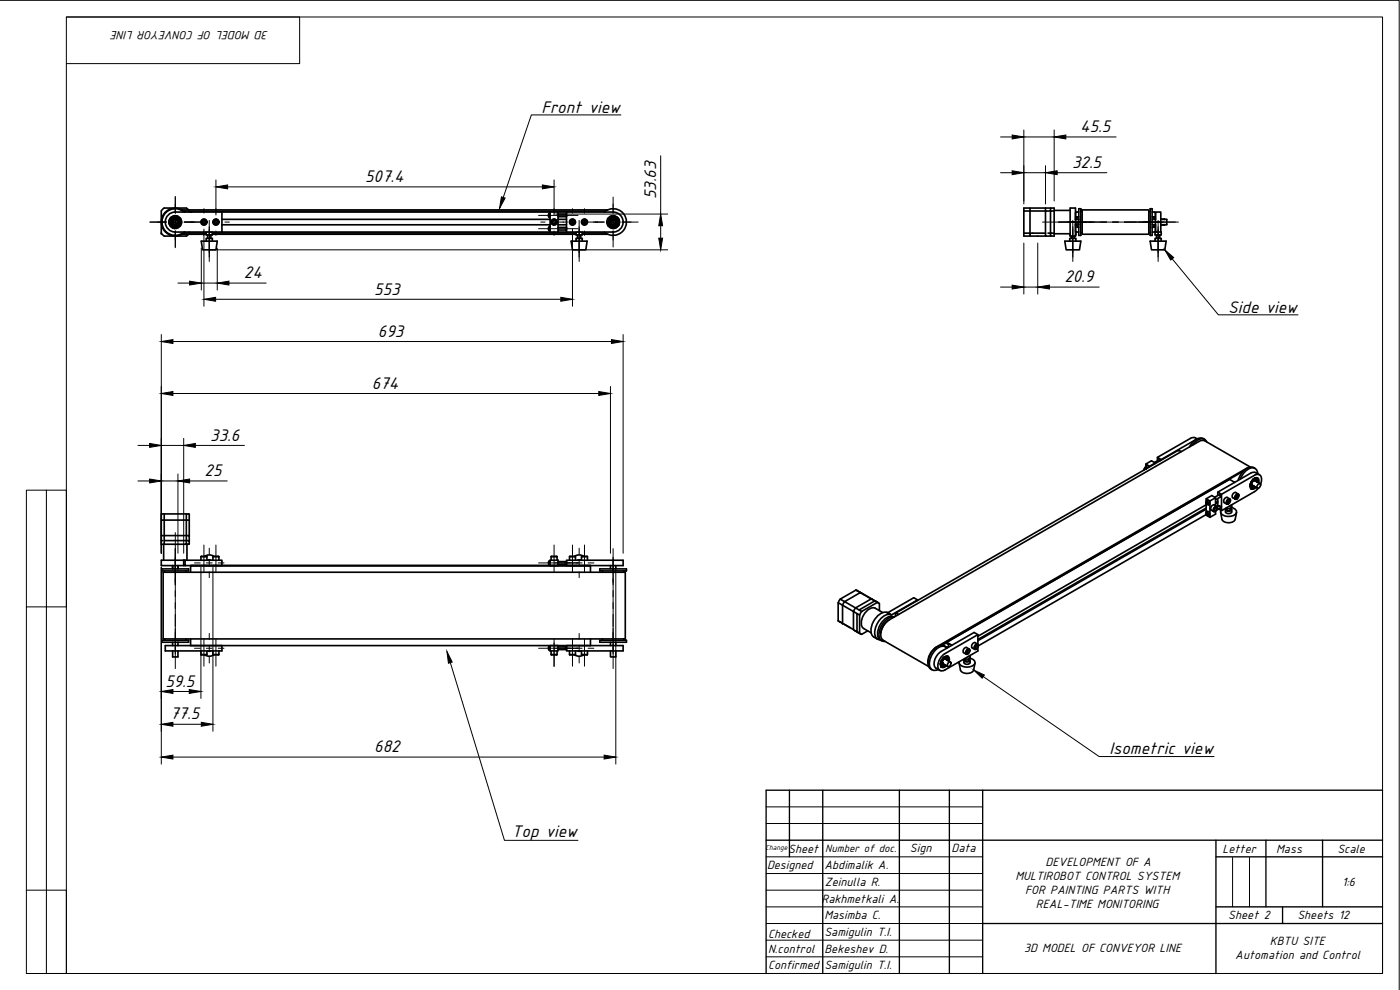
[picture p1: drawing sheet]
<svg xmlns="http://www.w3.org/2000/svg" width="420mm" height="297mm" viewBox="0 0 420 297" stroke-linecap="round" stroke-linejoin="round" font-family="sans-serif">
<!-- layer: Visible -->
<g fill="none" stroke="#000" stroke-width=".5">
<path d="M48.4 69.9l.9 .9h6.6M50.7 66.4l.5 .1M51 67.6h.1M51 67.6l1.1 .8M51 65.6l.5 .1M51.1 66.6l.7 .2-.6 .2zM51.1 66.6l-.4 .1M51.2 67l1 .3-.9 .1zM51.2 66.2l.6 .4h-.7zM51.2 66.2l.6 .2M51.2 65.3a1.86 1.86 0 0 0-.2 2.3M51.3 65.3l.2 .4"/>
<path d="M51.4 67.4l-.5 .1M51.4 67.5l-.2 .3M51.6 65l-.3 .2M51.6 67.7h2l-.3 .2zM51.6 65.6l.8 .3h-1.1zM51.9 67.9h1.4zM51.9 67h-.7l.8 .2M51.9 64.8l.3 .4M52.1 68l-.3 .3M52.2 68.5h.3h-.3M52.2 65.9h-.9l-.1 .3h.7l-.6-.3 .7 .2M52.2 68.5h.3"/>
<path d="M52.3 64.7v.5M52.4 67.4h-1.1h1.2M52.6 67.4l1 .3M52.9 68.5h.1M53 65.2h-.8l1.1 .2h-1.4l1.7 .2-1 .2-1-.2h2l.3 .3h-1.1l.8-.3-1-.4-1 .4M53 65.9h.9l-.7 .2M53 68v.5M53.1 68l.3 .4M53.1 64.8v.4M53.2 67.2l.8-.2-1 .3 .9 .1M53.4 66.6h.7l-.7 .2 .6 .2h-.7M53.5 64.9l-.3 .4"/>
<path d="M53.6 67.7l-2.3-.3a1.45 1.45 0 0 0 1.7 .6h-.8v.5M53.8 67.5l.3 .4M53.8 67.4l.4 .2M53.9 65.9l-.6 .3h.7l-.6 .2 1.1 .1M53.9 65.9l.2 .7-.5 1.1M53.9 67.4h-1.2M53.9 67.4h-1.1M54.1 66.7l.4 .1M54.1 65.5l-.3 .3M54.2 63h128.2M54.2 70.3h7.7M54.3 65.7l-.4 .2"/>
<path d="M54.7 63a4.2 4.2 0 0 0-6.3 3.6 4.2 4.2 0 0 0 6.3 3.7M54.9 69.9h7M54.9 63.3h126.8M55.2 63.3l.3 .3M55.3 63.6a4 4 0 0 0-5.6 .2 4 4 0 0 0 0 5.6 4 4 0 0 0 5.5 .2M55.5 69.6l-.3 .3M56.6 63l-.7-.6h-6.6l-.5 .4-.4 .5v6.9M56.6 70.3l-.7 .5M56.8 63.3v.3M56.8 69.6v.3M60.4 72.4h4.8l-.4 2.6h-4zM60.9 66.2a.51 .51 0 0 1 .7 .2 .51 .51 0 0 1-.2 .7 .51 .51 0 0 1-.7-.4z"/>
<path d="M61.9 72.4v-.9h1.8v.9M61.9 69.6v.9h1.8v-.9M62.3 70.5v1M63.3 70.5v1M63.7 70.3h109.2M63.7 69.9h109.2M64.5 66.2a.51 .51 0 0 1 .7 .2 .51 .51 0 0 1-.2 .7 .51 .51 0 0 1-.7-.4zM66.6 69.6v-6h-14a3 3 0 0 0-3 3 3 3 0 0 0 3 3h112.5M66.6 63.6h98.5M66.6 65.8h98.5M66.6 67.4h98.5M164.7 64.8h.1"/>
<path d="M164.7 68.8h.1M164.7 64.5h.1M164.7 68.5h.1M164.7 64.3h.1M164.7 68.3h.1M164.7 64.9h.1M164.7 68.9h.1M165.1 63.6h2.4v6h-2.4zM165.1 63.9a.87 .87 0 0 0 0 1.5M165.1 67.9a.87 .87 0 0 0 0 1.5M166 66.2a.51 .51 0 0 1 .7 .2 .51 .51 0 0 1-.2 .7 .51 .51 0 0 1-.7-.4zM167.5 69.6h16.5"/>
<path d="M167.5 63.6h2.5M167.5 65.8h2.5M167.5 67.4h2.5M167.5 65h2.5M167.5 64.2h2.5M167.5 69h2.5M167.5 68.2h2.5M170 64.2v.8M170 68.2v.8M170 64.2v.1M170 68.2v.1M170 65h.1"/>
<path d="M170 69h.1M171.4 72.4h4.8l-.4 2.6h-4zM171.5 66.2h.7l.1 .5a.51 .51 0 0 1-.8 .4 .51 .51 0 0 1 0-.9zM172.9 69.6v.9h1.8v-.9M172.9 72.4v-.9h1.8v.9M173.3 70.5v1M174.3 70.5v1M174.7 70.3h7.7M174.7 69.9h7M175.1 66.2h.6l.2 .5a.51 .51 0 0 1-.8 .4 .51 .51 0 0 1 0-.9zM181.4 63.6a4 4 0 0 1 5.5 .3 4 4 0 0 1 0 5.5 4 4 0 0 1-5.5 .2M182.1 66.5l1.1 .3-.6 .2h.7"/>
<path d="M182.4 65.7l.4 .2M182.5 65.5l.3 .3M182.6 66.7l-.5 .1M182.7 65.9l-.2 .7 .5 1.1M182.7 65.9l.6 .3h-.7l.6 .2-.7 .2h.7M182.7 67.4h1.1M182.7 67.4h1.2M182.7 65.9l.7 .2M182.8 67.4l-.4 .2M182.8 67.5l-.2 .4M183 67.7h2l-1.7 .2zM183 67.7l2.3-.3a1.45 1.45 0 0 1-1.7 .6h.8v.5h-.3"/>
<path d="M183.2 64.9l.2 .4M183.3 67.9h1.4zM183.4 67.2l-.8-.2 1 .3-.9 .1M183.5 64.8v.4M183.5 68l-.3 .4M183.6 68v.5M183.6 65.2h.8l-1.1 .2h1.4l-1.7 .2 1 .2 1-.2h-2l-.3 .3h.9M183.7 68.5h.1M184 63.6h-14v6M184 67.4l-1 .3M184 63.6a3 3 0 0 1 3 3 3 3 0 0 1-3 3M184.2 65.9l.8-.3 .3 .3z"/>
<path d="M184.3 64.7v.5M184.4 67.3l1-.3-.1 .4zM184.4 65.9h.9l.1 .3M184.5 68l.3 .3M184.6 66.1l.7-.2-.6 .3h.7l.1 .4M184.7 64.8l-.3 .4M184.7 67h.7l-.8 .2M184.8 66.8l.7-.2-.1 .4zM184.8 66.4l.6-.2-.6 .4h.7M185 65.6l-1-.4-1 .4 .8 .3h-1.1M185 65l.3 .2M185.2 67.5l.3 .3"/>
<path d="M185.2 67.4l.5 .1M185.3 67.4h-1.2M185.3 67.4h-1.1M185.4 65.3l-.3 .4M185.4 65.3l.5 1.3M185.5 66.6l.4 .1M185.6 65.6l-.4 .1M185.9 66.4l-.4 .1M185.9 66.6l-.2 1-1.2 .8M307.3 70v-6.7h1.8v7.5h4.7M307.3 70v.8h1.8M307.3 70h6.5"/>
<path d="M309.1 62.4h4.7v.9h-4.7zM309.1 62.4h-1.8v.9M313.8 70v.8h1.5M313.8 62.4h1.5M314.5 70h1.9M316.4 63.3h-1.1v7.5h1.1v-8.4h-1.1v.9h-1.5v6.7M316.4 63.1h4.8M316.4 70.1h4.8M319.6 72.4h4.8l-.4 2.6h-4zM321 70.1l.2 .4M321 72.4v-.9h1.9v.9M321.2 62.4h1.6v8.4h-1.6z"/>
<path d="M321.5 70.8v.7M322.5 70.8v.7M322.8 69.6v.9M322.8 67.4v2l1 .2M322.8 67.4h.4v.8h.6M322.8 65.8h1M322.8 67.4h1M322.8 67.2h1M323.8 63.6l-1 .2v2h.4v-.7h.6M323.8 62.6h.6v8h-.6zM324.4 69.8h.4M324.4 63.4h.4"/>
<path d="M324.8 63h20v7.3h-20zM344.8 69.8h.4M344.8 63.4h.4M345.2 72.4h4.8l-.4 2.6h-4zM345.2 62.6h.6v8h-.6zM345.8 68.2h.5v-.8h.5l-.1 2-.9 .2M345.8 63.6l.9 .2 .1 2h-.5v-.7h-.5M345.8 65.8h1M345.8 67.4h1M346.6 72.4v-.9h1.9v.9M346.8 69.6v-6h1.6v6h-1.8v.9h1.9l-.1-.9M347.1 70.5v1"/>
<path d="M348.1 70.5v1M348.4 65.8h1.8v1.6h-1.8M348.4 67.5h1.1M348.4 65.7h1.1M349.5 67.4v.1M349.5 65.7v.1M349.5 65.8h.1M349.5 67.4h.1M345 139.9l-1.1-.7v.8M346.7 139.1l-1.1-.8-1.7 .9M346.7 138.9l-1.7 1.2M347.9 138.1h.1"/>
<path d="M348.1 138.3l-.4-.3-1.2 .8M348.5 138.1l-1.1-.9v1M354.5 135.5l-.8-.4-84.9 48.9M358.7 132l-10.2 5.9M359.3 131.7a1.58 1.58 0 0 0-2-.2l-9.9 5.7M361.5 131.8a2.89 2.89 0 0 0-3.9 1.4l-.6 .9M362.2 132.6a1.86 1.86 0 0 0-3.1-.3l-1.2 1.3M49.3 154.2h-.9v1.8M55.9 154.2h-6.6v1.8h-.9v4.7M56.8 156v-1.8h-.9v1.8h-6.6v4.7h-.9v1.5M343.8 140.1l-.5 .9 .5-.9M343.9 140.6v.1"/>
<path d="M344 140.6h.1M344 140.3v.3M344.1 140.3l.2 .2M344.1 140.3v.2M344.1 140.3h-.1M344.1 140.3h.1M344.1 140.3l-.1 .3M344.2 140.3v.2M344.2 140.5l-.2 .1M344.8 140.2l-.7-.5-.2 .4v.6v-.2l.2-.3 .2 .2M362 149.7l1.7-1 1.1 .6v2.4M362 151.5l-68.5 39.4"/>
<path d="M362 152.4l-68.5 39.5M362 152.8l-68.5 39.4M362 154.4l-68.4 39.4M362 151v2.7M362 150.7l.4 .1 .1 .5-.4-.1zM362 154l.4 .1 .1 .5-.4-.1zM362.1 154.3l.1 .2M362.1 150.8v.2M362.1 154v.3M362.1 150.8l.1 .4M362.1 151l.1-.1 .2 .2M362.1 154.3l.1-.1 .2 .2"/>
<path d="M362.1 151l.1 .2M362.1 150.2a.77 .77 0 0 1 .8 .4 .77 .77 0 0 1-.1 .9 .8 .8 0 0 1-.8-.4 .8 .8 0 0 1 .1-.9zM362.1 153.5a.77 .77 0 0 1 .8 .4 .77 .77 0 0 1-.1 .9 .8 .8 0 0 1-.8-.4 .8 .8 0 0 1 .1-.9zM362.2 154h-.1M362.2 150.7l.2 .5M362.2 154l.2 .5M362.2 150.8v.1M362.2 154v.2M362.2 150.7l-.1 .1M362.2 150.7h.1M362.2 154h.1M362.3 150.8l.1 .3"/>
<path d="M362.3 154l.1 .5M362.4 151.2h-.2M362.4 154.5h-.2M362.4 151.1l-.2 .1M362.4 154.4l-.2 .1M362.4 151.1h.1M362.4 154.4h.1M362.4 151h.1M362.4 154.2h.1M362.4 151.1v.1M363.1 150.3l-1.1-.6v.7M364.6 152.6l.2-.3a.42 .42 0 0 1 .3 .6 .42 .42 0 0 1-.7 .1l.2-.4"/>
<path d="M364.6 149.2l1.3-.8 .4 .5-.1 .2-1.4 .9M364.6 152.3l.4-.3a.76 .76 0 0 1 .2 1 .76 .76 0 0 1-.9 .3zM364.6 152.5l-.1 .2M364.8 149.3l-1.7 1v4.9M365.2 151.9l-.8-.4a1.04 1.04 0 0 0-.9 1.6l.8 .4M365.3 152l.6-.3 .4 .6-1.1 .7M365.4 152.4l-.3-.5-.7 .4-.3 1 .2 .2 .5-.1v.8l-1.7 1-1.1-.6v-.4M365.5 147.7v1M365.5 149.6v2.3M365.5 150.4l-.7 .4M365.5 150.8l-.7 .4M366 148.5h.1"/>
<path d="M366 151.8h.1M366.3 149h.1M366.3 152.2h.1M366.3 153.7l.4 2.1a2.43 2.43 0 0 0 4 0l.4-2.1M367.7 144.5v.1M367.8 152.9v.7a1.07 1.07 0 0 0 1.8 0v-.7M368.2 152.5l-.3 .1a.86 .86 0 0 0 .6 .9 .86 .86 0 0 0 1-.3l.1-.4-.3-.3M368.2 152.5l.1 .5 .4 .2 .5-.2v-.5M368.4 144.1h.1M368.5 150l.4-.2a.76 .76 0 0 1 .2 .9 .76 .76 0 0 1-.9 .4zM368.5 150.2l-.1 .3M368.6 150.1l.5 .3-.2-.4a.52 .52 0 0 0-.5 .4 .52 .52 0 0 0 .2 .6l.5-.6"/>
<path d="M369.1 149.7l-.8-.5a1.04 1.04 0 0 0-.9 1.6l.8 .5M369.3 150.1l-.1-.3-.3-.2-.7 .6-.2 .9 .7 .1M369.5 152.3a1.26 1.26 0 0 1 1.4 .6 1.26 1.26 0 0 1-.2 1.5 3.2 3.2 0 0 1-4.3-.6v-.7M369.6 151.5l-.7 .4M369.6 151.5a1 1 0 0 1-.4 1 1 1 0 0 1-1.2-.1M370.3 144.6l-1.3-.8-84.8 48.9M370.3 144.6l.2 .2M371 148.6l.5-.3a.76 .76 0 0 1 .2 1 .76 .76 0 0 1-1 .3zM371.1 148.8l-.2 .3M371.2 148.7l.4 .2-.1-.3a.51 .51 0 0 0-.5 .3 .51 .51 0 0 0 .1 .6l.5-.6M371.6 148.2l-.7-.4a1.04 1.04 0 0 0-.9 1.5l.7 .5M371.8 148.7l-.1-.4-.3-.1-.7 .5-.1 .9 .2 .2 .4-.1"/>
<path d="M373.1 141.4l-90.7 52.2M374.4 140.4l-93.4 53.7a5.5 5.5 0 0 0-2.5 5M375.1 145.8l.1 .2M375.2 145.8h-.1M375.2 145.6l-.1 .2M375.2 145.5v.3M375.2 145.3v.2M375.2 146l.3 .2-.2-.2M375.2 146l.3 .2M375.2 140.1l-13.6-7.8-.6-.2-.8 .2-93.3 53.7a5.2 5.2 0 0 0-2.4 5.5l.6 .6 13.6 7.9M375.2 145.8l.1 .2M375.2 145.8l.7-.1-.6 .3"/>
<path d="M375.2 145.8l.6-.2 1.6 .9M375.5 146.4h.1M375.6 146.2l-.2 .4 .3-.2-.3 .1M375.7 145.2l-.5 .3 .5-.1-.5 .4 .5-.3M375.7 146.2l.6-.3zM375.7 146.5h.1M375.7 146.6h-.3h.4M375.7 146.6h.1M375.8 146.5l-.3 .1M375.8 146.5h-.1M375.8 144.1l.9-.5-1.1 .8 1.4-.8-1.4 .9 .5-.1-.7 .4 .6-.3M375.8 144.7l-.4 .1 .3 .1-.4 .3 .4-.1-.5 .4"/>
<path d="M375.9 146.4l-.1 .1M376 146.4l-.2 .1M376 146.2l.4-.2zM376 145.7l-.7 .3M376 143.9l.5-.3-.7 .5M376 145.7l-.5 .5M376.1 146.5l-.1 .1M376.1 145.8l-.6 .4M376.2 145.8l-.7 .4 .8-.3M376.2 146.5l-.5 .1 .5-.1M376.2 143.7h.1M376.2 146.2l-.3 .3"/>
<path d="M376.2 143.7l-.1 .1M376.3 146.1l-.3 .3-.5-.1M376.3 143.6h.2l-.3 .1M376.3 146.2l.3-.2-.3 .3M376.4 144.2l.6-.6 .1 .2zM376.4 146l-.2 .2M376.4 143.5l.3 .1zM376.4 143.5l.6 .1M376.5 146l-.3 .3zM376.5 146.2l-.4 .2 .4-.1M376.6 146.2l-.6 .3-.6 .1 .3-.2M376.7 140.5a2.5 2.5 0 0 0-3.5 .8l-1.1 1.6-.5 1.2"/>
<path d="M376.9 143.4l-.2 .1M376.9 144.4l.3-.4 .1 .3-.3 .1M377.1 144.5l.2-.2-.1 .3M377.2 143.3l.1 .1M377.2 143.9v.1M377.2 144l-.1-.2-.6 .4M377.2 144l-.5 .3 .4-.5-.5 .4 1.6 .9M377.2 144l-.3 .4M377.2 144.1l.1 .5M377.3 143.8v.3M377.3 143.3l.2 .6v.8v-.2M377.3 143.7v.4"/>
<path d="M377.3 143.7h.1M377.3 143.5l-.1 .4M377.3 143.6l.1 .7v-.5M377.3 143.7v.5M377.3 144.3h.1M377.4 144.6v-.1v.2M377.4 143.5l.1 1.1M377.4 144.3l-.1 .3M377.4 144.1l.1 .5zM377.5 142.2a1.79 1.79 0 0 0-1.2-1.8 1.79 1.79 0 0 0-2 .6l-1.4 1.5-.7 1.3M377.5 145.3l.5-.2a.75 .75 0 0 1 .2 .9 .75 .75 0 0 1-1 .3zM377.6 146.5l-1.1 1-9.9 5.7"/>
<path d="M377.8 144.9a.97 .97 0 0 0-.3-1.4 .97 .97 0 0 0-1.3 .2 2.06 2.06 0 0 0-.6 3h.6l.8-.5M378 142.5l-1.5-.8-.7 .1-10.3 5.9 1.1 .6v4.9l-.9-.5M378.3 145.3l.3-1.2a1.34 1.34 0 0 0-.5-1.5 1.34 1.34 0 0 0-1.6 0l-9.9 5.7M48.6 170.7h8v.6h-8zM48.8 162.2h-.4v1.1h8.4v-1.1h-.9v1.1M49 171.7h138.7v20h-138.7zM49.1 163.3v4.8M49.4 171.3v.4M51.8 169.7v1M53.4 169.7v1M55.1 168.1v1.6M55.5 168.1h-7.1v1.6h18.2v-1.6h-11.1v1.6"/>
<path d="M55.8 171.3v.4M56.1 163.3v4.8M56.8 162.2v-1.5h-.9v1.5h-6.6v1.1M56.8 160.7v-4.7h-.9v4.7h-6.6v1.5M57.2 169.7h120h-120v2M60.3 167h1.8zM60.3 167v1.1M61.4 166.9l1.4-.4 1.4 .4M62.1 167v1.1M62.3 168.1h1M63.9 167h1.8zM63.9 167v1.1"/>
<path d="M65.7 167v1.1M164.7 169.1h.1M164.7 168.9h.1M164.7 168.6h.1M165.1 168.1h2.4v1.6h-2.4zM165.1 168.1a.87 .87 0 0 0 0 1.5M165.4 167v1.1M165.5 166.9l1.7 .1zM167.2 167v1.1M167.5 169.3h2.5M167.5 168.5h2.5M170 168.5v.8"/>
<path d="M170 168.5h.1M170 168.1h17v1.6h-17zM170 169.3h.1M170.9 167v1.1M171 166.9l1.7 .1zM172.4 166.9l1.4-.4 1.4 .4M172.7 167v1.1M173.3 168.1h1M174.5 167v1.1M174.6 166.9l1.7 .1zM176.3 167v1.1M177.2 169.7v2"/>
<path d="M180 170.7h8v.6h-8zM180.8 171.3v.4M183.2 169.7v1M184.8 169.7v1M187.2 171.3v.4M252.2 179.8l-.7 1M256.9 177l4.9 2.8M258.2 177.8l3.6 2M258.2 177.8l-4.7 2.7 3.3 1.9-.7 1.1-3.2-1.9M258.2 177.8l-1.3-.7-4.7 2.7 1.3 .7-.6 1.1M258.2 177.8l.3 .1M261.8 179.8l1.1 .6"/>
<path d="M275.4 180l-7.9 4.5-.2-.1M48.6 192.1h8v.6h-8zM49.4 191.7v.4M49.6 193.7h17v1.6h-17zM51.8 195.3v1.8h1.6v-1.8M51.8 192.7v1M53.4 192.7v1M55.8 191.7v.4M57.2 191.7v2h120v-2M60.3 196.4h1.8zM60.3 195.3v1.1M61.4 196.5l1.4 .4 1.4-.4"/>
<path d="M62.1 195.3v1.1M62.3 195.3h1M63.9 196.4h1.8zM63.9 195.3v1.1M65.7 195.3v1.1M164.7 194.7h.1M164.7 194.5h.1M164.7 194.3h.1M165.1 193.7h2.4v1.6h-2.4zM165.1 193.7a.87 .87 0 0 0 0 1.6M165.4 196.4h1.8zM165.4 195.3v1.1"/>
<path d="M167.2 195.3v1.1M167.5 194.9h2.5M167.5 194.1h2.5M170 194.1v.8M170 194.1h.1M170 193.7h17v1.6h-17zM170 194.9h.1M170.9 196.4h1.8zM170.9 195.3v1.1M172.4 196.5l1.4 .4 1.4-.4M172.7 195.3v1.1M173.3 195.3h1"/>
<path d="M174.5 196.4h1.8zM174.5 195.3v1.1M176.3 195.3v1.1M180 192.1h8v.6h-8zM180.8 191.7v.4M183.2 195.3v1.8h1.6v-1.8M183.2 192.7v1M184.8 192.7v1M187.2 191.7v.4M251.6 186.3l1.3 .7M252.9 181.6l-1.4-.8v5.5l4.6 2.6M252.9 181.6v5.7"/>
<path d="M253.5 187.4l1.6 .9M256.1 188.9l.7 .4M256.4 189.2l1.8 1M256.7 189.2l.5 .3M257.2 184.1l-1.1-.6v5.4M257.2 189.5l.3 .3M258 184.5l-.8-.4v5.4M258 184.5v5.5l-.8-.5M258.6 183.5l-.6 1M260.4 189.3l-1.8 1-.6-.3M262.2 191.1l1.2 .7M262.7 182.5l2.2 1.3"/>
<path d="M262.7 182.5a3.5 3.5 0 0 0-3.9 2.7 2.67 2.67 0 0 0 .4 3.4l2.2 1.3M262.9 180.4l-1.4-.7-4.7 2.7 1 .6M262.9 180.4l.7 .5M263.3 180.8l-.8-.5-4.7 2.7 .8 .5M263.3 180.8l-4.7 2.7M263.3 180.8l.6 .3v2.1M266.1 183.7a4.5 4.5 0 0 0-4.3 3.6l-.4 1.4a2.48 2.48 0 0 0 .9 2.4M266.4 183.9l-.3-.2 1.2 .7M266.4 186.3l-1.4 1.6-.6 2M267.3 184.4a4.8 4.8 0 0 0-4.5 3.7 2.82 2.82 0 0 0 .9 3.8l.4 .1M268.3 185.2a4.9 4.9 0 0 0-4.4 4.4 1.95 1.95 0 0 0 1.7 2.8M268.3 185.2a2.91 2.91 0 0 0-3.7 1.5 4.5 4.5 0 0 0-.8 5l.8 .6"/>
<path d="M268.7 184.1v.8M268.7 184.1l.3-.1 .7 .4M275.4 180.2l-1.2-.9-7.8 4.6 1.1 .6M282.3 198.8v.2M282.3 199.3l.7-.1-.6 .3 .2 .2M282.3 199.3l.1 .2zM282.3 199.3l.2 .3M282.3 198.7l.4 .1-.4 .2 .5-.1-.5 .4-.1-.2M282.4 195.5a4 4 0 0 0-1.7 4.8l1.4 .9M282.5 198.3l.3 .1-.5 .3M282.5 193.6l.2-.1v.1M282.5 200l.7-.1-.2 .2"/>
<path d="M282.6 199.7h.5M282.6 199.9h.1M282.6 199.7l-.2 .3M282.7 197.9l1.3-.7-.7 .6-.7 .2 .6-.1-.7 .4M282.8 198.6l-.5 .1M282.8 199l-.5 .3 .6-.2 1.5 .9M282.8 200l-.3 .1M282.8 200l-.2 .1M282.8 200h.1M282.9 193.4l1.3 .8 .5-.2v-.6l-.5-.3v-.4l1.2 .7M282.9 198.2l-.4 .1M283 200h-.1"/>
<path d="M283 198l-.5 .3M283.1 199.2l-.7 .3 .7-.3M283.1 199.2l-.7 .3 .2 .2M283.2 200l-.2 .1 .2-.1M283.3 199.3l-.7 .4 .7-.3M283.3 197.2h.1M283.3 197.2l-.2 .2M283.3 199.6l-.3 .3h-.4M283.3 199.7l-.1 .1M283.3 199.7l-.2 .2M283.4 199.4l-.6 .4 .7-.3M283.4 199.7l.2-.2-.2 .3"/>
<path d="M283.5 199.8h.1M283.5 199.5l-.2 .2M283.5 197.1h.1M283.6 199.5l-.3 .2M283.6 197.1h.2zM283.6 197.1h-.2M283.6 197.7l.6-.4-.5 .4 1.5 .9M283.7 199.5l-.5 .4 .4-.2M283.7 199.5l-.3 .2M283.7 199.6v.1M283.7 194.1a2.82 2.82 0 0 0-3.9 1.3 4.5 4.5 0 0 0-.8 5l.3 .3M283.8 199.6l-.7 .4-.6 .1"/>
<path d="M283.8 197.1l.4 .2-.7 .4 .5-.5zM283.8 197.1l-.9 .6 1.1-.5M283.8 197.1l-.7 .3 .5-.3M284 197.9l.3-.4-.5 .3 .4-.5 .1 .8M284.1 196.8l-.2 .3-.4-.1M284.1 198l.3-.2-.2 .2M284.2 192.8l-1.3 .7M284.2 194.5a1.9 1.9 0 0 0-2.8 0 5.3 5.3 0 0 0-2.1 6.1 1.64 1.64 0 0 0 2.3 .3M284.3 197.5l.1 .6M284.4 197.8l-.4 .1M284.4 196.9h.1M284.4 196.9l.2 .5-.1 .8"/>
<path d="M284.4 196.9l.2 .7v-.3M284.4 197.3v.4M284.4 197.8v.1M284.5 198v-.2l-.1 .3M284.5 197.2h.1M284.5 197.1l-.2 .4M284.5 197l.1 .2M284.5 198l-.1 .2M284.5 197.3v.4zM284.5 197.5v.3M284.6 198.1l-.1 .1M284.6 197.7v.3"/>
<path d="M284.6 197.6l-.1 .6M284.6 198.8l.5-.2a.75 .75 0 0 1 .2 .9 .75 .75 0 0 1-1 .4zM284.8 198.4a.97 .97 0 0 0-.2-1.4 .97 .97 0 0 0-1.3 .2 2.06 2.06 0 0 0-.6 3h.6l.7-.4M285.4 193.4l.2 .2M287.8 198.9l.4 2.1a2.43 2.43 0 0 0 4 0l.4-2.1M289.3 198.1v.7a1.07 1.07 0 0 0 1.8 0v-.7M289.7 197.7l-.3 .1a.86 .86 0 0 0 .6 .9 .86 .86 0 0 0 1-.3l.1-.4-.3-.3M289.7 197.7l.1 .5 .4 .2 .5-.2v-.5M290.1 194.3l.8 .4M290.1 194.3a1.04 1.04 0 0 0-.9 1.5l.8 .5M290.2 195.4l.3-.3a.42 .42 0 0 1 .2 .6 .42 .42 0 0 1-.6 .1l.1-.4M290.3 195.1l.4-.3a.76 .76 0 0 1 .2 1 .76 .76 0 0 1-.9 .3z"/>
<path d="M290.3 195.3l-.1 .2M291 197.5l.6 .1a1.17 1.17 0 0 1 1 1.3 1.17 1.17 0 0 1-1.2 1.1 2.85 2.85 0 0 1-3.6-1.1l.1-.3M291.1 195.2l-.1-.4-.4-.1-.7 .6-.1 .9h.6M291.1 196.7l-.6 .4M291.1 196.7a1 1 0 0 1-.4 1 1 1 0 0 1-1.2-.1M292.8 193.6l.5-.3a.76 .76 0 0 1 .1 1 .76 .76 0 0 1-.9 .3zM292.9 193.8l-.1 .2M292.9 193.7l.2-.1a.42 .42 0 0 1 .2 .6 .42 .42 0 0 1-.6 .2zM293.4 193.3l-.7-.5a1.04 1.04 0 0 0-.9 1.6l.7 .4M293.5 190.4l-9.9 5.7a4.1 4.1 0 0 0-1.9 4.8 1.3 1.3 0 0 0 1.9 .1l9.9-5.7v-1.1M293.5 190.4l-1.2-.6-9.9 5.7M293.5 190.4v2.9"/>
<path d="M293.6 193.7l-.4-.5-.7 .7-.1 .8 .6 .1M279.3 200.7l.4 .3M282.4 200.1h.2M282.5 200.1h.1M282.9 200.1h-.3M283.2 200l-.2 .1"/>
<circle cx="52.6" cy="66.6" r=".8"/>
<circle cx="52.6" cy="66.6" r="1.9"/>
<circle cx="61.2" cy="66.6" r=".9"/>
<circle cx="61.2" cy="66.6" r=".81"/>
<circle cx="64.8" cy="66.6" r=".9"/>
<circle cx="64.8" cy="66.6" r=".81"/>
<circle cx="166.3" cy="66.6" r=".9"/>
<circle cx="166.3" cy="66.6" r=".81"/>
<circle cx="171.8" cy="66.6" r=".9"/>
<circle cx="171.8" cy="66.6" r=".81"/>
<circle cx="175.4" cy="66.6" r=".9"/>
<circle cx="175.4" cy="66.6" r=".81"/>
<circle cx="184" cy="66.6" r="1.9"/>
<circle cx="184" cy="66.6" r=".8"/>
</g>
<g fill="#000">
<circle cx="51.8" cy="66.6" r=".25"/>
<circle cx="51.9" cy="66.2" r=".25"/>
<circle cx="53" cy="65.9" r=".25"/>
<circle cx="53" cy="67.3" r=".25"/>
<circle cx="53.4" cy="66.4" r=".25"/>
<circle cx="53.4" cy="66.8" r=".25"/>
<circle cx="57.2" cy="63.6" r=".25"/>
<circle cx="164.7" cy="68.9" r=".25"/>
<circle cx="164.7" cy="68.5" r=".25"/>
<circle cx="164.7" cy="64.8" r=".25"/>
<circle cx="164.7" cy="64.5" r=".25"/>
<circle cx="164.7" cy="64.3" r=".25"/>
<circle cx="164.7" cy="68.3" r=".25"/>
<circle cx="164.7" cy="64.9" r=".25"/>
<circle cx="164.7" cy="68.8" r=".25"/>
<circle cx="183.3" cy="66.2" r=".25"/>
<circle cx="183.8" cy="65.9" r=".25"/>
<circle cx="184" cy="67.4" r=".25"/>
<circle cx="184" cy="65.8" r=".25"/>
<circle cx="184.2" cy="65.9" r=".25"/>
<circle cx="184.2" cy="67.4" r=".25"/>
<circle cx="184.7" cy="66.2" r=".25"/>
<circle cx="315.3" cy="70" r=".25"/>
<circle cx="353.6" cy="135.3" r=".25"/>
<circle cx="344" cy="140.3" r=".25"/>
<circle cx="344.1" cy="140.3" r=".25"/>
<circle cx="362.1" cy="150.8" r=".25"/>
<circle cx="362.1" cy="154" r=".25"/>
<circle cx="362.2" cy="150.8" r=".25"/>
<circle cx="362.2" cy="154" r=".25"/>
<circle cx="362.4" cy="151" r=".25"/>
<circle cx="362.4" cy="151.2" r=".25"/>
<circle cx="362.4" cy="154.5" r=".25"/>
<circle cx="362.4" cy="154.2" r=".25"/>
<circle cx="55.1" cy="168.1" r=".25"/>
<circle cx="60.5" cy="169.7" r=".25"/>
<circle cx="62.3" cy="169.7" r=".25"/>
<circle cx="63.3" cy="169.7" r=".25"/>
<circle cx="65.1" cy="169.7" r=".25"/>
<circle cx="164.7" cy="169.1" r=".25"/>
<circle cx="164.7" cy="168.7" r=".25"/>
<circle cx="164.7" cy="168.9" r=".25"/>
<circle cx="171.6" cy="169.7" r=".25"/>
<circle cx="173.3" cy="169.7" r=".25"/>
<circle cx="174.3" cy="169.7" r=".25"/>
<circle cx="176.1" cy="169.7" r=".25"/>
<circle cx="60.5" cy="193.7" r=".25"/>
<circle cx="62.3" cy="193.7" r=".25"/>
<circle cx="63.3" cy="193.7" r=".25"/>
<circle cx="65.1" cy="193.7" r=".25"/>
<circle cx="164.7" cy="194.3" r=".25"/>
<circle cx="164.7" cy="194.5" r=".25"/>
<circle cx="164.7" cy="194.8" r=".25"/>
<circle cx="171.6" cy="193.7" r=".25"/>
<circle cx="173.3" cy="193.7" r=".25"/>
<circle cx="174.3" cy="193.7" r=".25"/>
<circle cx="176.1" cy="193.7" r=".25"/>
<circle cx="268.7" cy="184.1" r=".25"/>
<circle cx="282.7" cy="198.8" r=".25"/>
<circle cx="282.8" cy="198.4" r=".25"/>
</g>
<!-- layer: Visible Narrow -->
<path d="M347.9 138.1l.2 .2M366 151.8l.3 .4M366 148.5l.3 .5M375.8 145.6h.1M376.6 144.2a.92 .92 0 0 0-.8 1.4M282.9 199.1h.1M283.2 197.9a.9 .9 0 0 0-.3 1.2M283.2 197.9h.1M283.7 197.7l-.5 .2" fill="none" stroke="#000" stroke-width=".3"/>
<!-- layer: Smart Centers -->
<g fill="none" stroke="#000" stroke-width=".3">
<path d="M52.6 58.9v5M184 59.1v4.8M44.9 66.6h5M51.7 66.6h1.8M52.6 65.7v1.8M52.6 69.3v5M55.3 66.6h6.8M61.2 62.6v1.3M61.2 65.7v1.8M61.2 69.3v1.3M62.8 66.1v12.4M63.9 66.6h1.8"/>
<path d="M64.8 62.6v1.3M64.8 65.7v1.8M64.8 69.3v1.3M67.5 66.6h1.3M161.6 68.6h11.9M161.6 64.6h11.9M162.3 66.6h1.3M165.4 66.6h1.8M166.3 62.6v1.3M166.3 65.7v1.8M166.3 69.3v1.3M167.8 66.6h2.5"/>
<path d="M170.9 66.6h1.8M171.8 62.6v1.3M171.8 65.7v1.8M171.8 69.3v1.3M173.8 66.1v12.4M174.5 66.6h1.8M175.4 62.6v1.3M175.4 65.7v1.8M175.4 69.3v1.3M176.5 66.6h4.8M183.1 66.6h1.8M184 65.7v1.8"/>
<path d="M184 69.3v4.8M186.7 66.6h4.8M312.9 66.6h40.8M322 66.1v12.4M347.6 66.1v12.4M52.6 159.8v40.8M58.4 168.9h1.7M61.2 163.5v8.1M61.9 168.9h1.8M62.8 164.5v1.7M62.8 168v1.8M62.8 171.6v1.7"/>
<path d="M64.8 163.5v8.1M65.5 168.9h1.7M161.6 168.9h13.1M166.3 163.5v8.1M171.8 163.5v8.1M173.8 164.5v1.7M173.8 168v1.8M173.8 171.6v1.7M175.4 163.5v8.1M176.5 168.9h1.7M184 164.6v36M58.4 194.5h1.7"/>
<path d="M61.2 191.8v8.1M61.9 194.5h1.8M62.8 190.1v1.7M62.8 193.6v1.8M62.8 197.2v1.7M64.8 191.8v8.1M65.5 194.5h1.7M161.6 194.5h13.1M166.3 191.8v8.2M171.8 191.8v8.1M173.8 190.1v1.7M173.8 193.6v1.8"/>
<path d="M173.8 197.2v1.7M175.4 191.8v8.1M176.5 194.5h1.7"/>
</g>
<!-- layer: FD_Dimensions -->
<g fill="none" stroke="#000" stroke-width=".3">
<path d="M307.3 39v22.2M316.4 39v21.3M198.3 46.7v17.5M300.3 41.1h3.5M300.3 51.8h3.5M307.3 41.1h9.1M307.3 51.8h6.5M313.8 49.7v11.5M317.3 51.8h14.9M319.9 41.1h15.1M62.9 75h137.5M166.8 64.2h33.6"/>
<path d="M198.3 67.7v3.8M307.3 72.9v15.3M311.4 72.9v15.3M300.3 86.1h3.5M307.3 86.1h4.1M314.9 86.1h15M48.4 100.4v65.6M51.9 102.5h131.6M51.9 118.1h127.8M183.2 116v50M187 100.4v65.6M41.4 133.6h3.5"/>
<path d="M48.4 133.6h6.7M55.1 131.5v34.5M58.6 133.6h14.8M41.4 144.3h3.5M48.4 144.3h5M53.4 142.2v23.8M56.9 144.3h11.3M48.4 170.2v59.1M60.3 170.2v39.4M63.9 170.2v49.2M184.8 170.2v59.1M51.9 217.3h8.5"/>
<path d="M51.9 207.5h4.9M51.9 227.2h129.4"/>
</g>
<g fill="#000" stroke="#000" stroke-width=".3">
<path d="M303.8 40.5l3.5 .6-3.5 .6zM303.8 51.2l3.5 .6-3.5 .6zM313.8 51.8l3.5-.6v1.2zM316.4 41.1l3.5-.6v1.2zM197.7 71.5h1.2l-.6 3.5zM198.3 64.2l.6 3.5h-1.2zM303.8 85.6l3.5 .5-3.5 .6zM311.4 86.1l3.5-.5v1.1zM48.4 102.5l3.5-.6v1.2zM48.4 118.1l3.5-.6v1.1zM179.7 117.5l3.5 .6-3.5 .5zM183.5 101.9l3.5 .6-3.5 .6z"/>
<path d="M44.9 133.1l3.5 .5-3.5 .6zM55.1 133.6l3.5-.5v1.1zM44.9 143.7l3.5 .6-3.5 .6zM53.4 144.3l3.5-.6v1.2zM48.4 217.3l3.5-.6v1.2zM48.4 207.5l3.5-.6v1.2zM56.8 206.9l3.5 .6-3.5 .6zM60.4 216.7l3.5 .6-3.5 .6zM48.4 227.2l3.5-.6v1.1zM181.3 226.6l3.5 .6-3.5 .5z"/>
</g>
<!-- layer: 0 -->
<path d="M64.8 56.1l3.5-.6v1.2zM150.5 59.1l1.1 .3-1.7 3.2zM162.8 55.5l3.5 .6-3.5 .6zM349.6 75l2.6 2.3-.9 .7zM56.9 84.4l3.5 .5-3.5 .6zM61.2 89.8l3.5-.6v1.2zM65.2 84.9l3.5-.5v1.1zM168.3 89.2l3.5 .6-3.5 .6zM134.1 195.5l1.6 3.1-1.1 .4zM292.2 201l3.2 1.5-.6 1z" fill="#000" stroke="#000" stroke-width=".3"/>
<g fill="none" stroke="#000" stroke-width=".3">
<path d="M186.4 34.5h-26.9l-8.5 24.7M64.8 54v10.5M68.3 56.1h94.5M166.3 54v10.5M60.4 74.5v12.5M61.2 68.7v23.2M65.2 74.5v12.5M171.8 68.7v23.2M351.8 77.7l13.9 16.8h23.8M53.4 84.9h3.5M60.4 84.9h4.8M64.7 89.8h103.6"/>
<path d="M68.7 84.9h11.2M135.1 198.8l16.3 53.3h22.1M295.1 203l34.8 24h34.5M414.9 237.1v55h-185M229.9 257.1h65M229.9 247.1h65M229.9 242.1h65M229.9 262.1h65"/>
</g>
<g fill="none" stroke="#000" stroke-width=".4">
<path d="M236.9 237.1v20M246.9 237.1v55M269.9 237.1v55M284.9 237.1v55M294.9 237.1v55M414.9 237.1h-185v55M229.9 252.1h185M364.9 252.1v40M364.9 257.1h50M379.9 252.1v20M396.9 252.1v20M294.9 277.1h120"/>
<path d="M364.9 272.1h50M384.9 272.1v5"/>
</g>
<path d="M369.9 257.3v14.8M375 257.3v14.8M229.9 277.1h65M229.9 272.1h65M229.9 267.1h65M229.9 287.1h65M229.9 282.1h65" fill="none" stroke="#000" stroke-width=".3"/>
<!-- layer: TEXTOVKA -->
<path d="M0 .1h419.9v296.9M19.9 5.1h395v287h-395z" fill="none" stroke="#000" stroke-width=".3"/>
<!-- layer: PDF_PDF_PDF_BORDER -->
<path d="M19.9 5.1h70v14h-70M13.9 147.1v145h6h-12v-145h12v35h-12M7.9 267.1h12v25" fill="none" stroke="#000" stroke-width=".3"/>
<g font-size="5.4">
<text x="162.5" y="33.8">Front view</text>
<text x="324.2" y="39.7">45.5</text>
<text x="321.8" y="50.4">32.5</text>
<text x="109.6" y="54.6">507.4</text>
<text x="196.9" y="59.7" transform="rotate(-90 196.9 59.7)">53.63</text>
<text x="73.2" y="83.5">24</text>
<text x="112.3" y="88.4">553</text>
<text x="319.4" y="84.7">20.9</text>
<text x="368.6" y="93.8">Side view</text>
<text x="113.4" y="101.1">693</text>
<text x="111.6" y="116.6">674</text>
<text x="63.1" y="132.2">33.6</text>
<text x="61.4" y="142.9">25</text>
<text x="49.6" y="206.1">59.5</text>
<text x="51.1" y="215.9">77.5</text>
<text x="112.3" y="225.8">682</text>
<text x="333" y="226.3">Isometric view</text>
<text x="153.6" y="251.1">Top view</text>
</g>
<g font-size="3.9">
<text x="80.6" y="9.4" transform="rotate(-180 80.6 9.4)">3D MODEL OF CONVEYOR LINE</text>
<text x="236.5" y="256">Sheet</text>
<text x="273.1" y="255.6">Sign</text>
<text x="285.5" y="255.6">Data</text>
<text x="366.9" y="256">Letter</text>
<text x="383" y="256">Mass</text>
<text x="401.4" y="256">Scale</text>
<text x="230.2" y="260.7">Designed</text>
<text x="247.4" y="260.7">Abdimalik A.</text>
<text x="304.7" y="264">MULTIROBOT CONTROL SYSTEM</text>
<text x="313.8" y="259.8">DEVELOPMENT OF A</text>
<text x="247.6" y="265.8">Zeinulla R.</text>
<text x="307.7" y="268.2">FOR PAINTING PARTS WITH</text>
<text x="402.8" y="265.8">1:6</text>
<text x="246.5" y="270.8">Rakhmetkali A.</text>
<text x="247.4" y="275.7">Masimba C.</text>
<text x="310.9" y="272.3">REAL-TIME MONITORING</text>
<text x="368.6" y="275.6">Sheet 2</text>
<text x="389.4" y="275.6">Sheets 12</text>
<text x="230.5" y="281.4">Checked</text>
<text x="247.4" y="280.8">Samigulin T.I.</text>
<text x="230.5" y="285.9">N.control</text>
<text x="247.4" y="285.8">Bekeshev D.</text>
<text x="307.4" y="285.7">3D MODEL OF CONVEYOR LINE</text>
<text x="370.7" y="287.7">Automation and Control</text>
<text x="381.1" y="283.6">KBTU SITE</text>
<text x="230.5" y="290.9">Confirmed</text>
<text x="247.4" y="290.8">Samigulin T.I.</text>
</g>
<text font-size="3.5" x="247.6" y="255.6">Number of doc.</text>
<text font-size="2.3" x="229.8" y="255.2">Change</text>
</svg>
